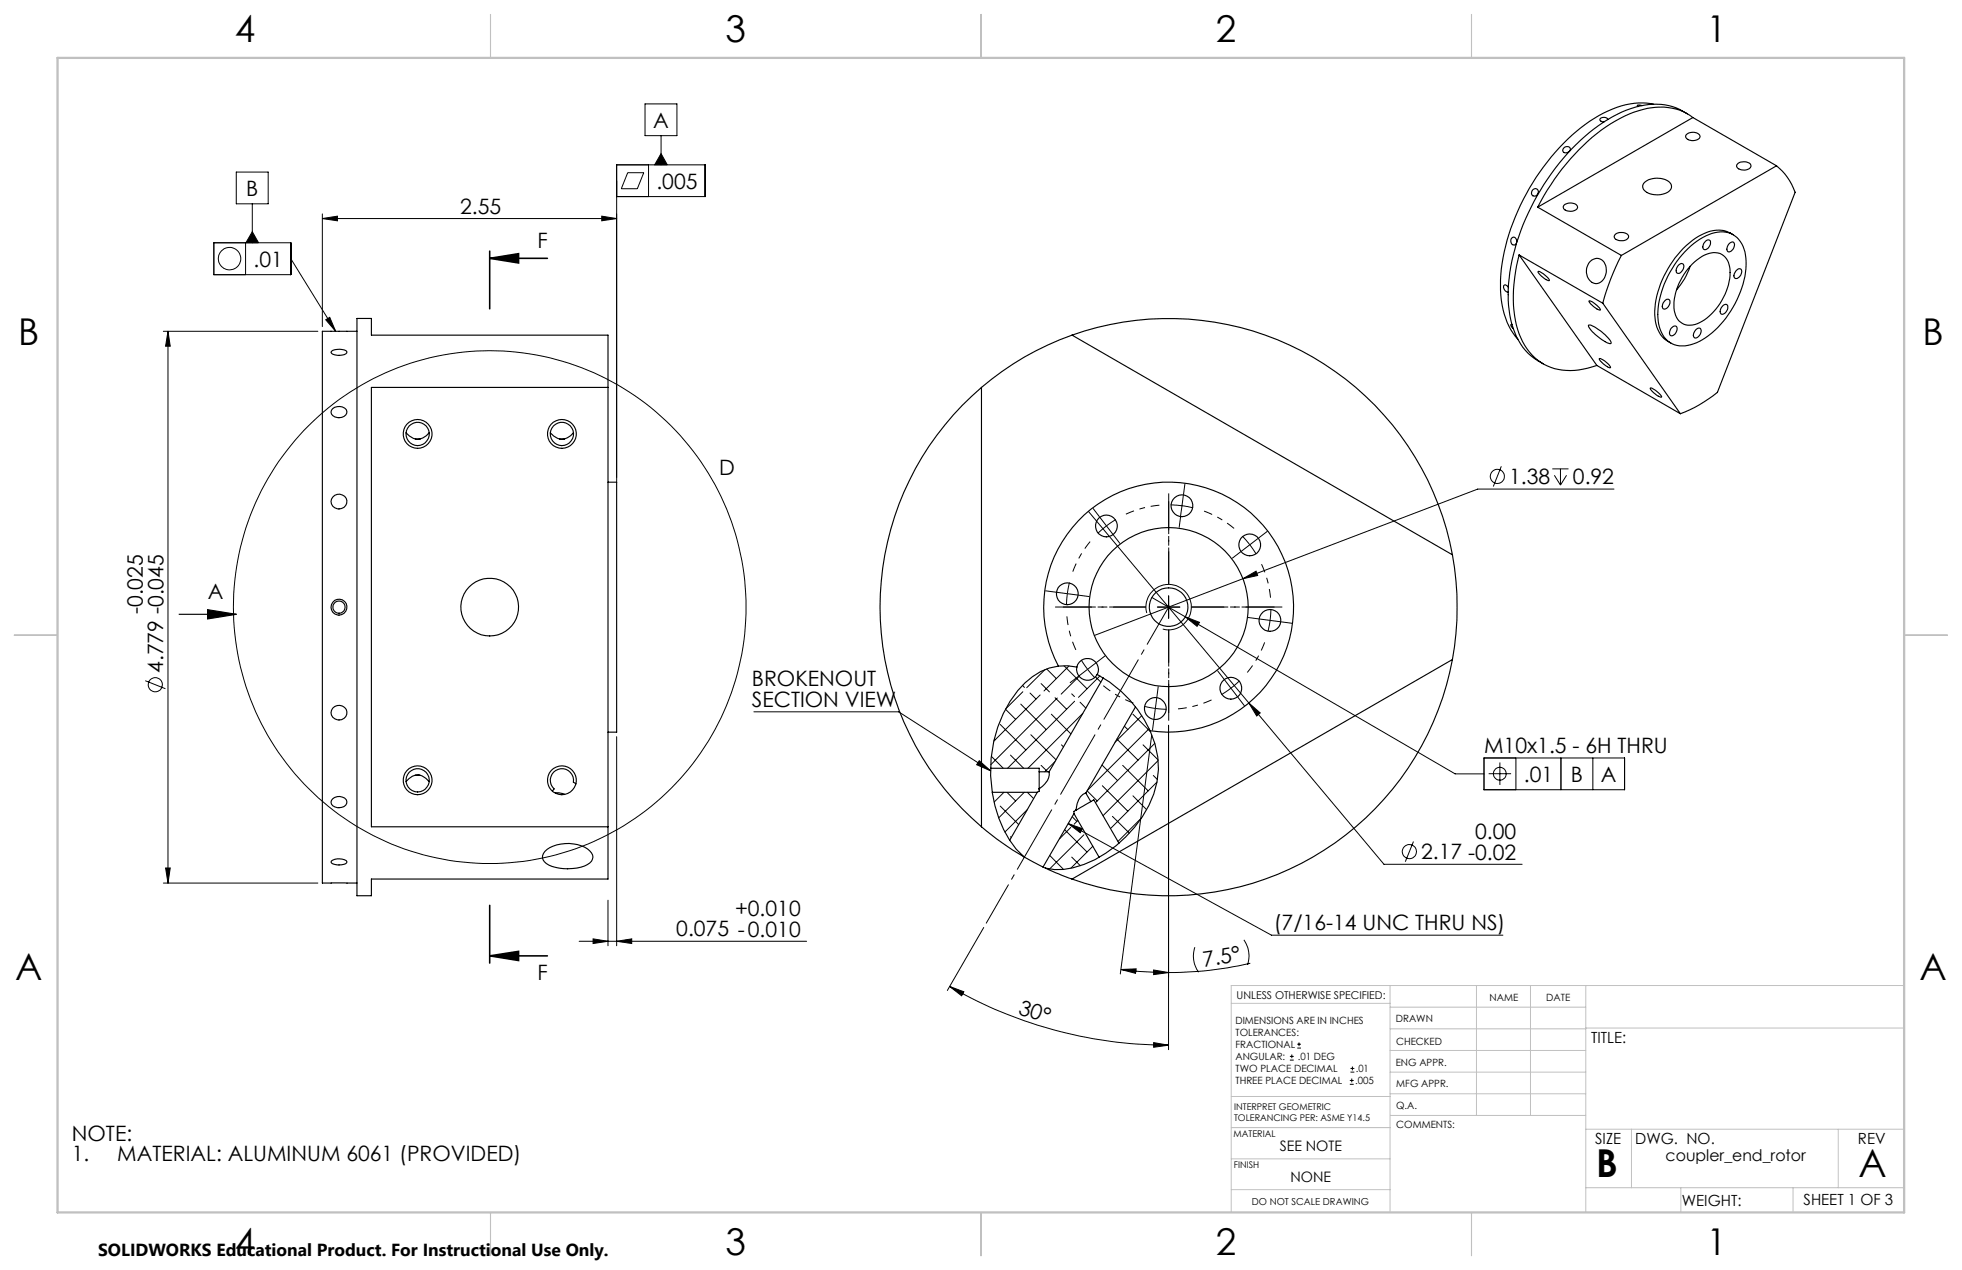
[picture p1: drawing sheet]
<svg xmlns="http://www.w3.org/2000/svg" width="432mm" height="279mm" viewBox="0 0 432 279" stroke-linecap="round" stroke-linejoin="round" font-family="sans-serif">
<g fill="none" stroke="#000" stroke-width=".25">
<path d="M344.1 32.6a.73 .73 0 0 1 1-.4 .73 .73 0 0 1 .3 1 .76 .76 0 0 1-.9 .5 .76 .76 0 0 1-.5-.9zM353.8 26.3a.95 .95 0 0 0-.9-.5 .95 .95 0 0 0-.8 .6l.5 .4h.4M361.4 23.2l-1-.1 .1 .4M363.9 22.9a17 17 0 0 0-12 2.5 46.6 46.6 0 0 0-18.9 23.6 33.5 33.5 0 0 0-2.2 19.1 14.5 14.5 0 0 0 3.2 6.5M371.2 29.6a2.02 2.02 0 0 1 2.9 .3 1.5 1.5 0 0 1-2.1 1 .84 .84 0 0 1-.8-.4 .84 .84 0 0 1 0-.9zM371.4 25a13.4 13.4 0 0 0-12.4-1.1 38.1 38.1 0 0 0-17.6 14.3 49.1 49.1 0 0 0-9.5 25.5 20.2 20.2 0 0 0 3.3 12.7l1.8 1.9 2.6 1.7M372.6 25.9a12.8 12.8 0 0 0-12-1.5 33.9 33.9 0 0 0-15 10.6 51.2 51.2 0 0 0-7.2 10.6M372.6 25.9l18.4 10.6M372.6 25.9l-34.2 19.7M382.4 36.1a2.24 2.24 0 0 1 2.9 .1 .96 .96 0 0 1-1.1 1.2 1.64 1.64 0 0 1-2-1zM391 36.5a13.1 13.1 0 0 1 4.1 5.8l-17.1 44a28.4 28.4 0 0 1-8.2 4.7M391 36.5l-34.2 19.7"/>
<path d="M332.6 52.5a.72 .72 0 0 1 1-.1 .72 .72 0 0 1 .2 .9 .68 .68 0 0 1-.8 .6 .68 .68 0 0 1-.5-.9zM334.3 56.1a30.3 30.3 0 0 0 0 17.3 11.6 11.6 0 0 0 14.1 7.8l3-.8M334.3 56.1l18.4 10.6M334.3 56.1l17.1 24.3M337.4 41.7a.73 .73 0 0 1 1 0 .73 .73 0 0 1-.1 1.1 .71 .71 0 0 1-1 .2 .71 .71 0 0 1-.1-1zM338.4 45.6l18.4 10.6M338.5 59.7l.4 .1 1 .7a1.92 1.92 0 0 1 1.1 1.2l-.7-.2-.8-.5a1.75 1.75 0 0 1-1-1.3zM344.2 45.2a2.02 2.02 0 0 1 3 .2 1.5 1.5 0 0 1-2.1 1 .84 .84 0 0 1-.9-.3 .84 .84 0 0 1 0-.9zM350 57.5a2.02 2.02 0 0 1 2.2-.5 2.02 2.02 0 0 1 1.3 1.9 2.84 2.84 0 0 1-2.3 3.5 2.86 2.86 0 0 1-1.5-4.6zM355.4 51.6a2.11 2.11 0 0 1 3 .3 1.34 1.34 0 0 1-1.8 1.1l-.3-.1a.84 .84 0 0 1-.9-.3 .84 .84 0 0 1 0-1zM356.8 56.2a51.7 51.7 0 0 0-4.1 10.5M361.9 40.1a4.5 4.5 0 0 1 5.7 .2 1.38 1.38 0 0 1-.9 2.2 4.5 4.5 0 0 1-5-.8l-.2-.8z"/>
<path d="M369.4 58.3a.66 .66 0 0 1 1-.2 .66 .66 0 0 1 .1 1 1.08 1.08 0 0 1-1.5 .9l-.1-.7zM370.8 55.4a12.1 12.1 0 0 1 8.4-4.4 5.3 5.3 0 0 1 4.9 5.1 19.4 19.4 0 0 1-4.3 13.9 14.3 14.3 0 0 1-9 6.1 5.2 5.2 0 0 1-5.7-4.7 19.3 19.3 0 0 1 3.9-13.9zM372 58.6a14.7 14.7 0 0 1-3 5.2M372.5 58.1a6.6 6.6 0 0 1 5.6-2.4 3.9 3.9 0 0 1 2.7 4.3 13.2 13.2 0 0 1-7.3 11.2 3.5 3.5 0 0 1-5-2.9 13.1 13.1 0 0 1 4-10.2zM375.3 53.1a.66 .66 0 0 1 1-.2 .66 .66 0 0 1 .1 1 1.1 1.1 0 0 1-1.5 .9l-.1-.7zM380.6 53.6a.66 .66 0 0 1 1-.3 .66 .66 0 0 1 0 1 1.17 1.17 0 0 1-1.3 1.1 1.41 1.41 0 0 1 .3-1.8zM381.5 51.6a6.5 6.5 0 0 0-7.1 .1 21.3 21.3 0 0 0-10.2 17.5 6.6 6.6 0 0 0 3.5 6.3M382.2 59.5a.66 .66 0 0 1 .9-.3 .66 .66 0 0 1 .1 1 1.1 1.1 0 0 1-1.5 .9l-.1-.7zM73 77.3a3 3 0 0 1 3.3 .1 1.75 1.75 0 0 1-2 .8 1.4 1.4 0 0 1-1.5-.7zM78.6 72.9h-7.7v121.4h7.7M235.9 73.7a62.5 62.5 0 0 0-19.9 11.5M235.9 73.7a63.5 63.5 0 0 1 83.8 48.4"/>
<path d="M235.9 73.7l83.8 48.4M332 63.3l-.6-.6a.35 .35 0 0 0-.5 .3 1.01 1.01 0 0 0 1.1 1.2M332.8 71.4h-.3v.2l.6 .7M349.6 71.6a3.8 3.8 0 0 1 2.6 1.2l1.1 .9a2.76 2.76 0 0 1 1.2 1.9 6.5 6.5 0 0 1-3.7-2.3 2.79 2.79 0 0 1-1.2-1.7zM349.7 66.2a4.7 4.7 0 0 1 2.5 2 3.5 3.5 0 0 1-2.5-2zM352 78.9h.2l1.2 .7a1.8 1.8 0 0 1 1 1.3l-.4-.1-1-.6a1.65 1.65 0 0 1-1-1.3zM352.7 66.7l17.1 24.3M366.4 66.2a.62 .62 0 0 1 .8-.4 .62 .62 0 0 1 .3 .9 1.37 1.37 0 0 1-1.5 1.2 1.37 1.37 0 0 1 .4-1.7zM367.8 72.2a.71 .71 0 0 1 .6-.5 .71 .71 0 0 1 .7 .4 1.55 1.55 0 0 1-1.3 1.8 1.07 1.07 0 0 1 0-1.7zM373.2 72.5a.66 .66 0 0 1 1-.2 .66 .66 0 0 1 .1 1 1.21 1.21 0 0 1-1.4 1 1.3 1.3 0 0 1 .3-1.8zM379.1 67.3a.62 .62 0 0 1 .8-.3 .62 .62 0 0 1 .4 .8 1.37 1.37 0 0 1-1.5 1.3 1.37 1.37 0 0 1 .3-1.8zM73.2 89.9a2.23 2.23 0 0 1 3 .2 1.35 1.35 0 0 1-1.6 1.8 1.38 1.38 0 0 1-1.6-1.7z"/>
<path d="M89.4 95.2a2.98 2.98 0 0 0 5 0M91.4 96.6h1.1M121.1 95.2a2.98 2.98 0 0 0 5.1 0M123.2 96.6h1M133.8 85.2v-11.5h-52.1v-3.6h-3.1v127h3.1v-3.7h52.1v-11.5M133.8 85.2h-52.1v96.7h52.1M133.8 85.2v96.7M216 85.2a63.5 63.5 0 0 0 0 96.7M216 85.2v96.7M351.4 80.4l18.4 10.6M363.2 85.4h.4l1 .7a1.92 1.92 0 0 1 1.1 1.3l-.7-.2-.8-.6a1.75 1.75 0 0 1-1-1.2zM73.2 109.4a1.66 1.66 0 0 1 2.7-.1 1.66 1.66 0 0 1-.7 2.6 1.63 1.63 0 0 1-2-.5 1.63 1.63 0 0 1 0-2z"/>
<path d="M133.8 106.1h1.9v55h-1.9M39.3 135.1h12.7M45.7 134.1l6.3 1-6.3 1.1zM319.7 122.1a65.4 65.4 0 0 1 0 23M73.2 155.8a1.67 1.67 0 0 1 2.7-.1 1.67 1.67 0 0 1-.7 2.6 1.66 1.66 0 0 1-2-.5 1.66 1.66 0 0 1 0-2zM232.9 146.5h2l2.1 .3M232.9 146.5a27.5 27.5 0 0 1 16.7-39.4 27.5 27.5 0 0 1 35 24.7 27.5 27.5 0 0 1-31.5 29M232.9 146.5a15.3 15.3 0 0 0-10.6 7.8 29.6 29.6 0 0 0-.2 30.4l1.5 2.1 1.8 1.7M237 146.8a2.41 2.41 0 0 1 3.2-1.8 2.41 2.41 0 0 1 1.3 3.4M237 146.8a2.41 2.41 0 0 0 1.5 2.7 2.41 2.41 0 0 0 3-1.1M241.5 148.4a26.9 26.9 0 0 1 11.6 12.4M242.8 149.1l-11.9 20.7"/>
<path d="M249.9 155.5l-10.9 19M319.7 145.1a63.5 63.5 0 0 1-83.8 48.3M319.7 145.1l-83.8 48.3M73.2 175.7a1.97 1.97 0 0 1 3.1 .7 1.61 1.61 0 0 1-2 1.3 1.28 1.28 0 0 1-1.3-1.6zM89.4 171.9a2.95 2.95 0 0 1 5 0M92.4 170.5l-1.1 .1M122.2 174.4h.8l1.2 .3M126.8 172.4l-.6-.3a2.55 2.55 0 0 0-3.4-2.8 2.55 2.55 0 0 0-.8 4.3l-.4 .5M218 169h10.7v.8M218.4 174.3h9.9M228.3 174.3l-6.1 10.6M228.7 169.8v3.7"/>
<path d="M228.7 169.8h2.2M228.7 173.5h.1M228.7 173.5v.6l-.4 .2M230.9 169.8a3.9 3.9 0 0 1-2.2 3.7M236.4 179l-6.8 11.7M236.4 179l5.5 9.6M236.8 178.2l-.4 .3v.5M236.8 178.2h.1M239 174.5a3.2 3.2 0 0 0-2.1 3l-.1 .7M239 174.5l1.1 1.9M240.1 176.4l-3.3 1.8M240.1 176.4l.6-.4 5.6 9.5"/>
<path d="M253.1 160.8a18.5 18.5 0 0 1-1.7 18.9 25.8 25.8 0 0 1-17.3 11.6h-2l-2-.3M73 189.4a2.94 2.94 0 0 1 3.3 .1v.3a3.3 3.3 0 0 1-3.3 .1zM119.9 187.3a8.1 8.1 0 0 1 9.9-.1 1.72 1.72 0 0 1 .7 1.7 1.72 1.72 0 0 1-1.2 1.3 10.4 10.4 0 0 1-9.1-.2 1.63 1.63 0 0 1-.3-2.7zM216 181.9a65 65 0 0 0 9.4 6.6M225.4 188.5l4.2 2.2M229.6 190.7l.5 .3M230.1 191l5.8 2.4"/>
<circle cx="91.9" cy="95.5" r="3.2"/>
<circle cx="91.9" cy="95.5" r="2.55"/>
<circle cx="123.6" cy="95.5" r="3.2"/>
<circle cx="123.7" cy="95.5" r="2.55"/>
<circle cx="243.5" cy="115.7" r="2.39"/>
<circle cx="260.1" cy="111.3" r="2.41"/>
<circle cx="275" cy="119.9" r="2.4"/>
<circle cx="74.6" cy="133.6" r="1.34"/>
<circle cx="74.6" cy="133.6" r="1.76"/>
<circle cx="107.8" cy="133.6" r="6.3"/>
<circle cx="234.9" cy="130.6" r="2.4"/>
<circle cx="257.2" cy="133.6" r="17.5"/>
<circle cx="257.2" cy="133.6" r="4.2"/>
<circle cx="279.5" cy="136.5" r="2.4"/>
<circle cx="254.3" cy="155.9" r="2.4"/>
<circle cx="270.9" cy="151.4" r="2.41"/>
<circle cx="91.9" cy="171.7" r="3.2"/>
<circle cx="91.9" cy="171.7" r="2.55"/>
<circle cx="123.6" cy="171.7" r="3.2"/>
</g>
<g fill="none" stroke="#000" stroke-width=".22">
<path d="M52 37.9h7v6.9h-7zM138.1 38h3.6l-1.4 3.5h-3.6zM142 22.9h7v6.9h-7zM142.7 36.3v7M145.5 33.8l1.4 2.5h-2.8zM145.5 29.8v6.5M47.1 53.4h16.9v7h-16.9zM54 53.4v7M55.5 51l1.4 2.4h-2.8zM55.5 44.8v8.6M64 56.9l9.9 16M70.9 48.1l3.4-.5v1z"/>
<path d="M70.9 47.1v24.8M70.9 48.1h64.8M132.4 47.6l3.3 .5-3.3 .5zM135.7 43.3h19.5v-7h-19.5v69.8M35.9 72.9h34.1M37 72.9l.5 3.3h-1.1zM37 72.9v121.4M71.7 70.3l.9-.5 1.3 3.1zM239.5 112.5l35.3 42.2M257.6 111.1l2.5 .2M260.1 111.3l-.3 2.4M260.1 111.3l2.5 .4"/>
<path d="M260.5 108.8l-.4 2.5M330.4 102.6l-1.8 4.4M341.6 103.2h3.6M342.1 104.6l1.3 2.1M343.4 103.2v3.5M344.8 104.6l-1.4 2.1M355.2 107.6h-30l-51.7 19.7M252.4 134.9a5 5 0 0 1 4.4-6.3 5 5 0 0 1 5.4 5.4 5 5 0 0 1-6.3 4.4M253.5 131.4l7.4 4.3M254.7 133.6h5M257.2 131.1v5M260.9 135.7l3.1 1.2-.5 .9z"/>
<path d="M260.9 135.7l59.4 34.6h6.3M273.5 127.3l2.9-1.6 .4 .9zM273.5 127.3l-32.7 12.5M32 149.8l4.4 1.7M165.9 156.6h31.9l20.2 13M220.1 159.4l5.7 5.6M221.3 156l2.2 2.3M224.6 154.9l5.7 5.6M225 150.8l.5 .4M225.1 152.2l-3.8 3.8M226.7 152.5l1.3 1.3M228.9 152.9l-10.2 10.2"/>
<path d="M229.1 150.4l1.9 1.8M230 147.3l-4 4M230.4 147.2l2.1 2.1M231.4 157.1l4.3 4.4M232.2 153.5l2.5 2.5M232.7 153.6l-14.6 14.6M234.2 146.5l5 5M235.3 146.5l-5.5 5.5M235.9 152.6l.6 .6M236.5 154.3l-14.7 14.7M237.5 148.8l-4 3.9M237.7 154.5l1.3 1.3"/>
<path d="M238.3 157l-12.1 12M241.1 148.9l1.2 1.2M242.1 148.7l-4.8 4.7M247.5 159.8l.7 .7M249.3 157.1l3.9 3.9M251.3 157.4l-5.9 5.9M257.2 159.6v71.3M274.8 154.7l2.6 2.1-.8 .7zM274.8 154.7l29.8 35.4h30.4M135.7 162.1v46M215.5 167.4l2.5 2.2-3.1-1.4zM218.2 166.4l2.6 2.6"/>
<path d="M218.9 162.6l.1 .1M220.1 177.3l4.1 4.1M220.9 174.3l-2.1 2.2M221.6 174.3l1.9 1.9M222.4 166.1l2.9 2.9M225.4 174.3l-5.6 5.7M226 178.2l-4.8 4.9M226.1 174.3l1.4 1.4M226.9 161.6l5.5 5.5M229.1 168.4l1.5 1.4M232.2 167.6l-2.3 2.2M233.6 163.9l.5 .4"/>
<path d="M236 179.7l1 1M239.3 174l2.2 2.2M242.5 168.3l3.5 3.4M242.6 172.9l5.6 5.6M244.8 179.6l3.8 3.7M245.8 162.6l4.7 4.7M247.1 168.4l5.6 5.6M249.3 175.1l3 3M251.2 179.9l-5.2 5.2M251.6 163.9l3.3 3.3M252.9 160.3l-13.6 13.6M253.5 161.7l-6.9 52.6"/>
<path d="M253.8 170.6l.9 .9M254.1 163.5l-13 13.1M254.6 172l-10.2 10.3M254.9 167.3l-12.2 12.2M326.6 166.8h30.9v6.9h-30.9zM327.6 170.2h5M330.1 167.7v5M333.6 166.8v6.9M343.5 166.8v6.9M350.6 166.8v6.9M35.9 194.3h34.1M36.4 191h1.1l-.5 3.3z"/>
<path d="M133.8 198v10.1M222.4 184.1l.1 .1M231 188.2l3.1 3.1M234.3 182.5l4.9 4.9M235.1 181.2l44.7 24.5h51M235.1 181.2l3.1 1.1-.5 .9zM235.7 182l-2.5 2.6M235.9 188.6l1.9 1.9M237.2 180.5l-.8 .8M238.5 183.7l-7.5 7.5M240.5 186.2l-4.8 4.8M311.1 185.1l-1.8 4.5"/>
<path d="M127.5 207.1h50M130.5 206.6l3.3 .5-3.3 .5zM135.7 207.1l3.3-.5v1zM209 217l3.1 1.2-.5 .9zM209 217a96.1 96.1 0 0 0 48.2 12.9M216.5 204l-8 13.9M246.7 213.3l3.3-.2-.1 1zM246.7 213.3l3.9 .4 6.6 .3M253.9 213.4l3.3 .6-3.3 .4zM263 208.4a6.2 6.2 0 0 0 .8 5.5M273.8 206.8a6.2 6.2 0 0 1 .8 5.5M275.2 211.9a77.1 77.1 0 0 1-18 2.1"/>
<path d="M253.9 229.4l3.3 .5-3.3 .5zM283.9 233.2h.8M283.9 232.4h.8M284.3 232v.8M285.5 230.6h.8M285.5 229.7h.8M285.9 229.3v.9M297.1 238.5h.8M297.1 237.7h.8M297.2 235.9h.9M297.2 235.1h.9M297.5 237.3v.8"/>
<path d="M297.6 234.6v.9"/>
<circle cx="50.5" cy="56.9" r="2.48"/>
<circle cx="329.5" cy="104.8" r="1.55"/>
<circle cx="107.8" cy="133.6" r="56.4"/>
<circle cx="34.2" cy="150.6" r="1.55"/>
<circle cx="330.1" cy="170.2" r="1.41"/>
<circle cx="310.2" cy="187.4" r="1.55"/>
</g>
<path d="M107.8 56.8l6.3-1v2.1zM107.8 56.8h12.7M107.8 55.2v12.7M107.8 199.2v12.7M107.8 210.3l6.3-1v2zM107.8 210.3h12.7" fill="none" stroke="#000" stroke-width=".35"/>
<g fill="none" stroke="#000" stroke-width=".22" stroke-dasharray="15.2 1.3 1.3 1.3" stroke-linecap="butt">
<path d="M242 113.7l-1.5-1.9M243.5 115.7l-1.9 1.6M243.5 115.7l2.1-1.4M243.5 115.7l-1.5-2M243.5 115.7l1.5 2M245 117.7l1.5 1.9M259.8 113.7l-.3 2.4M260.5 108.8l.3-2.4M275.1 119.9l-1.7-1.9M275.1 119.9l1.4 2M275.1 119.9l1.9-1.6M275.1 119.9l-2 1.5"/>
<path d="M277 118.3l1.9-1.4M232.4 130.3l-2.4-.3M234.9 130.6l-.2 2.5M234.9 130.6l.5-2.4M234.9 130.6l-2.5-.3M234.9 130.6l2.5 .3M237.4 130.9l2.4 .4M257.2 133.5v-2.5M257.2 133.5h-2.5M257.2 133.5v2.5M257.2 133.5h2.5M273.1 121.4l-1.9 1.4"/>
<path d="M277 136.2l-2.3-.4M279.5 136.5l.2-2.5M279.5 136.5l-.4 2.4M279.5 136.5l2.5 .3M279.5 136.5l-2.5-.3M282 136.8l2.4 .3M237.4 148.8l-1.9 1.4M239.4 147.2l1.6 1.9M239.4 147.2l-1.4-2M239.4 147.2l-2 1.6M239.4 147.2l1.9-1.5M241.3 145.7l1.9-1.4"/>
<path d="M253.9 158.3l-.3 2.4M254.3 155.9l2.5 .1M254.3 155.9l-2.5-.5M254.3 155.9l-.4 2.4M254.3 155.9l.3-2.5M254.6 153.4l.3-2.4M269.4 149.4l-1.5-1.9M270.9 151.4l1.9-1.6M270.9 151.4l-2.1 1.4M270.9 151.4l1.5 2M270.9 151.4l-1.5-2M272.4 153.4l1.5 1.9"/>
</g>
<path d="M239.9 119.2a22.5 22.5 0 0 0-3.8 6.6M255.2 111.1a22.5 22.5 0 0 0-7.4 2M271.6 116.3a22.5 22.5 0 0 0-6.6-3.9M234.8 135.6a22.5 22.5 0 0 0 2 7.4M279.6 131.5a22.5 22.5 0 0 0-2-7.4M242.8 150.8a22.5 22.5 0 0 0 6.6 3.9M259.3 156a22.5 22.5 0 0 0 7.3-2M274.5 147.9a22.5 22.5 0 0 0 3.8-6.6" fill="none" stroke="#000" stroke-width=".22" stroke-dasharray="15.2 1.3 1.3 1.3" stroke-dashoffset="13.3" stroke-linecap="butt"/>
<path d="M217 203.1l40.4-69.8" fill="none" stroke="#000" stroke-width=".22" stroke-dasharray="15.2 1.3 1.3 1.3" stroke-dashoffset="5.4" stroke-linecap="butt"/>
<path d="M252.2 133.5h-20M257.2 128.5v-20M257.2 138.5v20M262.2 133.5h20" fill="none" stroke="#000" stroke-width=".22" stroke-dasharray="15.2 1.3 1.3 1.3" stroke-dashoffset="7.1" stroke-linecap="butt"/>
<path d="M252.2 133.5h-18.3M257.2 128.5v-18.2M257.2 138.5v18.3M262.2 133.5h18.3" fill="none" stroke="#000" stroke-width=".22" stroke-dasharray="15.2 1.3 1.3 1.3" stroke-dashoffset="8" stroke-linecap="butt"/>
<g fill="none" stroke="#c0c0c0" stroke-width=".22">
<path d="M305.9 216.8v49.9M324.9 216.8v28.6M336.8 216.8v28.6M349 216.8v49.9M419.1 216.8h-148.1v49.9M271 220.7h34.9M305.9 231.1h43.1M305.9 226.3h43.1M305.9 221.6h43.1M305.9 235.9h43.1M349 226.2h70.1M271 255h34.9"/>
<path d="M271 248.1h35M271 241.2h35M305.9 240.6h43.1M306 245.4h43M349 248.4h70.1M359.1 248.4v12.9M404.6 248.4v12.9M271 261.7h34.9M349 261.3h70.1M369.9 261.3v5.4M394.6 261.3v5.4"/>
</g>
<path d="M108 3.2v9.5M215.9 3.2v9.5M323.8 3.2v9.5M3.1 139.7h9.6M419.1 139.7h9.5M108 266.7v9.6M215.9 266.7v9.6M323.8 266.7v9.6" fill="none" stroke="#c0c0c0" stroke-width=".25"/>
<path d="M12.7 12.7h406.4v254h-406.4z" fill="none" stroke="#c0c0c0" stroke-width=".5"/>
<g fill="#000">
<path d="M45.7 134.1l6.3 1-6.3 1.1z"/>
<path d="M70.9 48.1l3.4-.5v1zM132.4 47.6l3.3 .5-3.3 .5z"/>
<path d="M107.8 56.8l6.3-1v2.1zM107.8 210.3l6.3-1v2z"/>
<path d="M71.7 70.3l.9-.5 1.3 3.1zM145.5 33.8l1.4 2.5h-2.8zM55.5 51l1.4 2.4h-2.8zM273.5 127.3l3.3-.7-.4-.9zM274.8 154.7l1.8 2.8 .8-.7zM260.9 135.7l2.6 2.1 .5-.9z"/>
<path d="M36.4 191h1.1l-.5 3.3zM37 72.9l.5 3.3h-1.1z"/>
<path d="M235.1 181.2l3.1 1.1-.5 .9zM215.5 167.4l2.5 2.2-3.1-1.4z"/>
<path d="M135.7 207.1l3.3-.5v1zM130.5 206.6l3.3 .5-3.3 .5z"/>
<path d="M209 217l3.1 1.2-.5 .9zM253.9 229.4l3.3 .5-3.3 .5z"/>
<path d="M246.7 213.3l3.3-.2-.1 1zM253.9 213.4l3.3 .6-3.3 .4z"/>
</g>
<g font-size="8.5">
<text x="351.3" y="259">B</text>
<text x="409.1" y="258.9">A</text>
</g>
<g font-size="8.1">
<text x="51.7" y="9.3">4</text>
<text x="159.7" y="9.3">3</text>
<text x="267.6" y="9.3">2</text>
<text x="375.6" y="9.3">1</text>
<text x="4" y="76">B</text>
<text x="423.1" y="76">B</text>
<text x="3.3" y="215.7">A</text>
<text x="422.4" y="215.7">A</text>
<text x="51.7" y="276">4</text>
<text x="159.7" y="276">3</text>
<text x="267.6" y="276">2</text>
<text x="375.6" y="276">1</text>
</g>
<g font-size="4.7">
<text x="143.8" y="28.1">A</text>
<text x="144.5" y="41.5">.005</text>
<text x="54.2" y="43.1">B</text>
<text x="101.3" y="47">2.55</text>
<text x="55.8" y="58.7">.01</text>
<text x="118.3" y="54.7">F</text>
<text x="158.3" y="104.5">D</text>
<text x="332.1" y="106.5">1.38</text>
<text x="346.2" y="106.5">0.92</text>
<text x="45.7" y="131.8">A</text>
<text x="31.4" y="135.1" transform="rotate(-90 31.4 135.1)">-0.025</text>
<text x="35.9" y="148.1" transform="rotate(-90 35.9 148.1)">4.779 -0.045</text>
<text x="165.5" y="151">BROKENOUT</text>
<text x="165.5" y="155.5">SECTION VIEW</text>
<text x="326.6" y="165.7">M10x1.5 - 6H THRU</text>
<text x="335.4" y="172">.01</text>
<text x="345.7" y="172">B</text>
<text x="352.3" y="172">A</text>
<text x="324.7" y="184.6">0.00</text>
<text x="312.8" y="189">2.17 -0.02</text>
<text x="161.8" y="201.5">+0.010</text>
<text x="148.8" y="206">0.075 -0.010</text>
<text x="280.3" y="204.7">(7/16-14 UNC THRU NS)</text>
<text x="118.3" y="215.7">F</text>
<text x="264.9" y="212.7" transform="rotate(-9 264.9 212.7)">7.5°</text>
<text x="223.9" y="223" transform="rotate(18 223.9 223)">30°</text>
<text x="15.8" y="250.9">NOTE:</text>
<text x="15.8" y="255.5">1.</text>
<text x="25.8" y="255.5">MATERIAL: ALUMINUM 6061 (PROVIDED)</text>
</g>
<text font-size="3.8" x="21.6" y="276.3">SOLIDWORKS Educational Product. For Instructional Use Only.</text>
<text font-size="3.5" x="366.6" y="255.4">coupler_end_rotor</text>
<g font-size="3.4">
<text x="350.2" y="229.5">TITLE:</text>
<text x="351.1" y="251.6">SIZE</text>
<text x="359.9" y="251.6">DWG. NO.</text>
<text x="408.9" y="251.7">REV</text>
<text x="370.1" y="265.3">WEIGHT:</text>
<text x="396.9" y="265.2">SHEET 1 OF 3</text>
</g>
<g font-size="3.2">
<text x="281.7" y="253.3">SEE NOTE</text>
<text x="284" y="260.1">NONE</text>
</g>
<text font-size="2.4" x="272.2" y="219.7">UNLESS OTHERWISE SPECIFIED:</text>
<g font-size="2.2">
<text x="327.8" y="220.1">NAME</text>
<text x="340.3" y="220.2">DATE</text>
<text x="271.9" y="225.3">DIMENSIONS ARE IN INCHES</text>
<text x="271.9" y="227.9">TOLERANCES:</text>
<text x="307.2" y="224.9">DRAWN</text>
<text x="271.9" y="230.6">FRACTIONAL</text>
<text x="271.9" y="233.2">ANGULAR:</text>
<text x="285.6" y="233.2">.01 DEG</text>
<text x="307.3" y="229.8">CHECKED</text>
<text x="271.9" y="238.5">THREE PLACE DECIMAL</text>
<text x="271.9" y="235.9">TWO PLACE DECIMAL</text>
<text x="298.2" y="238.5">.005</text>
<text x="298.4" y="235.9">.01</text>
<text x="307.2" y="234.5">ENG APPR.</text>
<text x="307.3" y="239.2">MFG APPR.</text>
<text x="307.3" y="243.9">Q.A.</text>
<text x="307.3" y="248.1">COMMENTS:</text>
</g>
<text font-size="2.1" x="275.5" y="265.1">DO NOT SCALE DRAWING</text>
<g font-size="2">
<text x="271.6" y="244.1">INTERPRET GEOMETRIC</text>
<text x="271.5" y="250.2">MATERIAL</text>
<text x="271.6" y="246.6">TOLERANCING PER: ASME Y14.5</text>
<text x="271.5" y="257">FINISH</text>
</g>
</svg>
